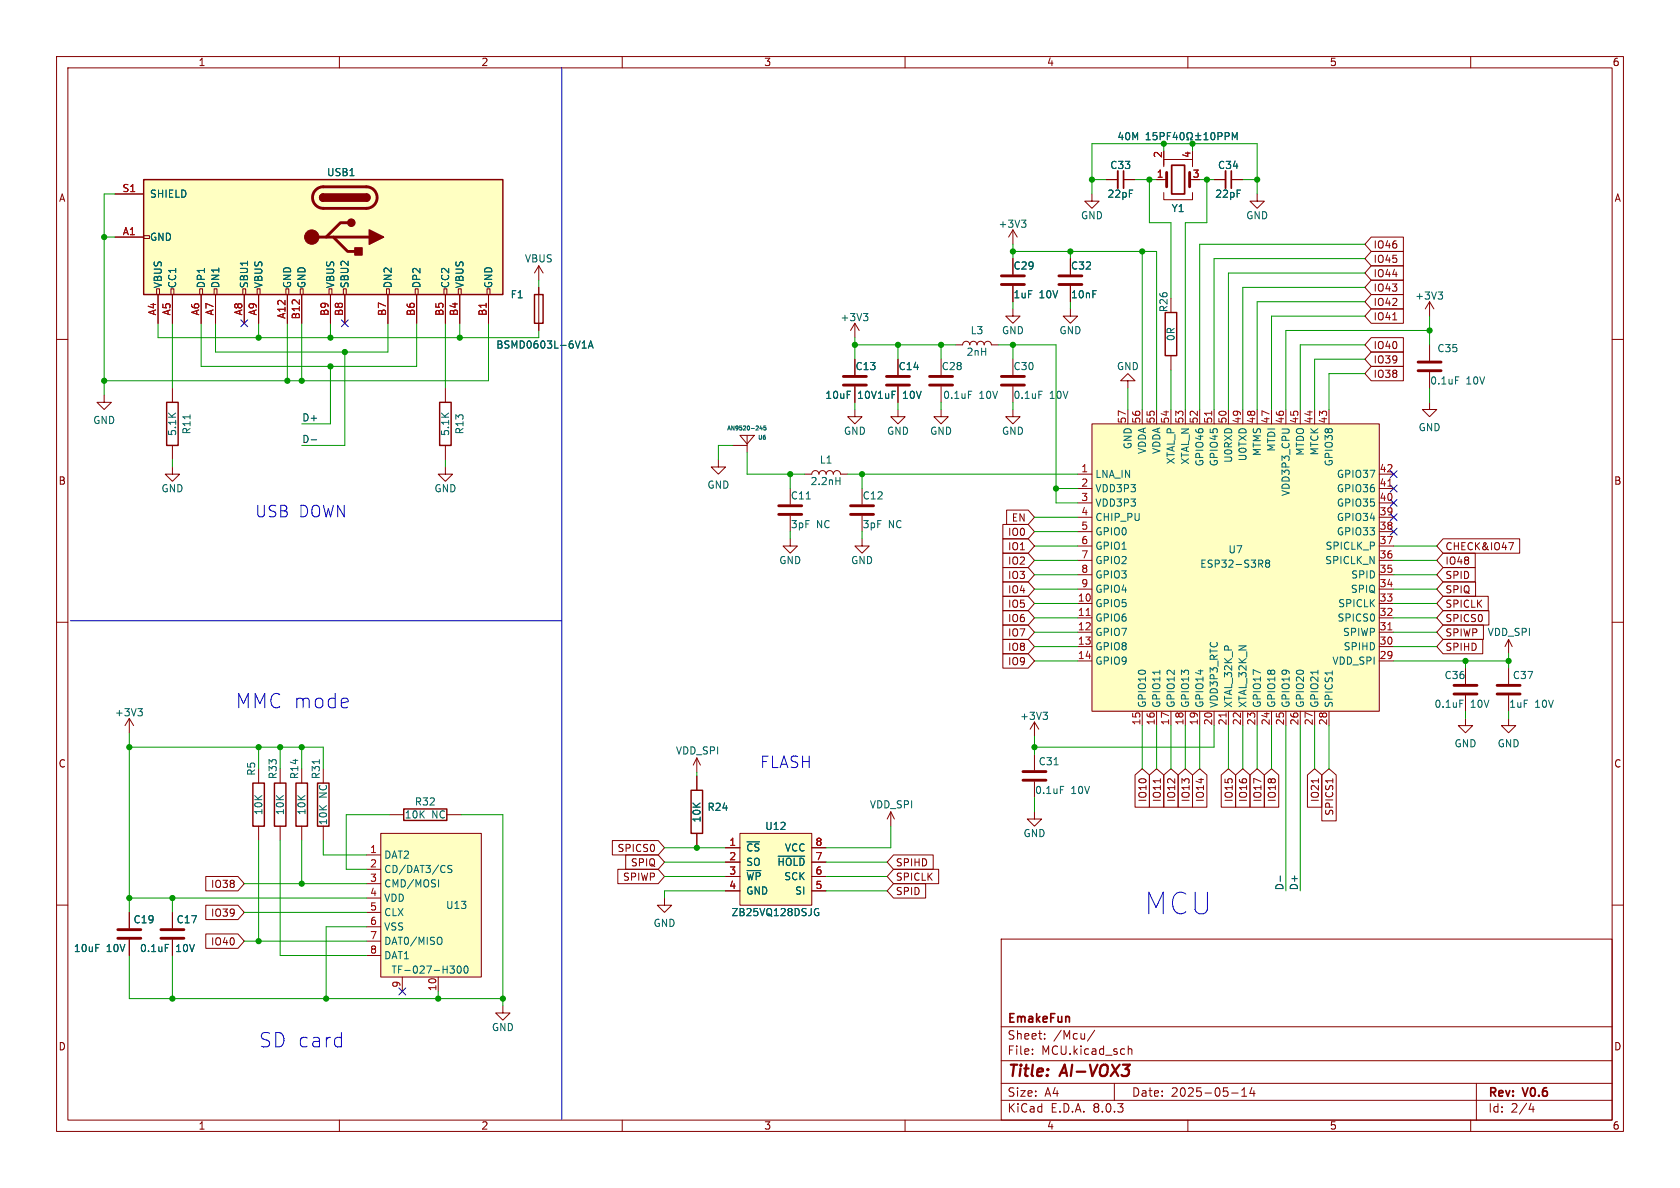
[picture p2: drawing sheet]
<svg xmlns="http://www.w3.org/2000/svg" width="297mm" height="210mm" viewBox="0 0 297 210" stroke-linecap="round" stroke-linejoin="round" font-family="sans-serif">
<g fill="none" stroke="#840000" stroke-width=".18">
<path d="M10 10h277v190h-277zM12 12h273v186h-273zM60 10v2M110 10v2M160 10v2M210 10v2M260 10v2M222.2 34.3v1.3h1.3l-1.3 1.2-1.2-1.2h1.2M10 60h2M95.2 50.8v7.6M285 60h2M129.5 78.7h2.6"/>
<path d="M130.8 77h2.5l-1.2 1.5zM132.1 77v3M142.2 83.8h1.3a.64 .64 0 0 1 .6-.6 .64 .64 0 0 1 .7 .6 .64 .64 0 0 1 .6-.6 .64 .64 0 0 1 .6 .6 .64 .64 0 0 1 .7-.6 .64 .64 0 0 1 .6 .6 .64 .64 0 0 1 .7-.6 .64 .64 0 0 1 .6 .6h1.3M10 110h2M285 110h2M45.7 135.9v2.5M182.9 127.6l-.8 1.3M182.9 127.6v2.6M182.9 127.6l.7 1.3M266.7 127v1.3h1.3l-1.3 1.2-1.3-1.2h1.3M10 160h2M45.7 146.1v2.5"/>
<path d="M117.5 158.8v1.2h1.2l-1.2 1.3-1.3-1.3h1.3M157.5 143.5v2.6M157.5 143.5l-.7 1.3M157.5 143.5l.6 1.3M285 160h2M88.9 177.8v1.3h1.3l-1.3 1.2-1.3-1.2h1.3M177 166h108v32h-108zM60 198v2M110 198v2M160 198v2M177 194.5h108M177 191.5h108"/>
<path d="M177 187.5h108M177 181.5h108M182.5 186.3v.1M182.5 185.5v.1M184.7 183.6v.1M184.7 182.8v.1M193.5 182.1l-1.3 2M197 191.5v3M199.5 184.9v1.5M199.5 185.5l.2-.1 .3 .1 .1 .9M210 198v2M217.7 193.2h1.2"/>
<path d="M219.5 193.8h.9M219.5 192.7l.5-.4v1.5M221.3 192.2l-.3 1.1h.9M221.7 192.8v1M260 198v2M261 191.5v6.5M270.7 195l-.4 1.1h.9M271 195.6v1"/>
</g>
<path d="M94.5 52.1h1.5v5.1h-1.5zM44.7 138.4h2v7.7h-2z" fill="none" stroke="#840000" stroke-width=".25"/>
<g fill="none" stroke="#006464" stroke-width=".18">
<path d="M102.9 61.5h.7M103.2 60.5l.1-.2v1.2M104 61.5l.4-1.2 .5 1.2M104.1 61.2h.6M134.5 75.3l-.2 .5h.5M134.7 75.5v.5M135.4 75.6h.1M135.4 75.3h-.3l-.1 .3h.4M135.4 75.6v.4l-.4-.1M147.8 85h.7M148.5 84.4v1.3M184.4 125.9h.8l-.4 .5"/>
<path d="M184.9 126.4l.3 .2v.3l-.3 .3"/>
</g>
<path d="M130.8 147.3h12.7v12.7h-12.7z" fill="#ffffc2"/>
<g fill="none" stroke="#840000" stroke-width=".18">
<path d="M195.6 31.8h2M198.6 31.8h2.1M151.1 63.5v2.8M151.1 68.3v2.8M252.7 71.1v1.3h1.3l-1.3 1.3-1.2-1.3h1.2M139.7 95.3v1.2h1.3l-1.3 1.3-1.3-1.3h1.3M139.7 86.4v2.8M139.7 91.2v2.8M152.4 95.3v1.2h1.3l-1.3 1.3-1.3-1.3h1.3M259.1 118.1v2.8M259.1 127v1.3h1.2l-1.2 1.2-1.3-1.2h1.3M259.1 122.9v2.8"/>
<path d="M128.3 149.9h2.5M128.3 152.4h2.5M128.3 154.9h2.5M128.3 157.5h2.5M130.8 147.3h12.7v12.7h-12.7zM143.5 149.9h2.5M143.5 152.4h2.5M143.5 154.9h2.5M143.5 157.5h2.5"/>
</g>
<path d="M142.5 88.2h.8M258.1 123.8h.6M137.6 151.4h4.7M144.5 161.3h.2v.5l-.3 .1-.3-.2M144.7 160.7l-.3-.1-.3 .2" fill="none" stroke="#006464" stroke-width=".18"/>
<path d="M197.6 30.2v3.1" fill="none" stroke="#840000" stroke-width=".33"/>
<path d="M198.6 30.2v3.1" fill="none" stroke="#840000" stroke-width=".3"/>
<path d="M149.1 68.1h4.1M149.1 66.5h4.1M137.7 90.9h4M137.7 89.4h4M257 122.7h4.1M257 121.2h4.1" fill="none" stroke="#840000" stroke-width=".51"/>
<path d="M193 74.9h50.8v50.8h-50.8z" fill="#ffffc2"/>
<g fill="none" stroke="#840000" stroke-width=".18">
<path d="M204.5 31.8h1.7M205.7 29.5v-1.3h5.1v1.3M205.7 34v1.3h5.1v-1.3M205.7 27.9v1.3M210.8 27.9v1.3M193 74.9h50.8v50.8h-50.8zM199.4 72.4v2.5M201.9 72.4v2.5M204.5 72.4v2.5M207 72.4v2.5M209.5 72.4v2.5M212.1 72.4v2.5"/>
<path d="M214.6 72.4v2.5M217.2 72.4v2.5M219.7 72.4v2.5M222.2 72.4v2.5M224.8 72.4v2.5M227.3 72.4v2.5M229.9 72.4v2.5M232.4 72.4v2.5M234.9 72.4v2.5M190.5 83.8h2.5M190.5 86.4h2.5M190.5 88.9h2.5"/>
<path d="M190.5 99.1h2.5M190.5 96.5h2.5M190.5 94h2.5M190.5 91.4h2.5M243.8 83.8h2.6M243.8 86.4h2.6M243.8 88.9h2.6M243.8 99.1h2.6M243.8 96.5h2.6M243.8 94h2.6M243.8 91.4h2.6M190.5 106.7h2.5"/>
<path d="M190.5 109.2h2.5M190.5 111.8h2.5M190.5 114.3h2.5M190.5 116.8h2.5M190.5 104.1h2.5M190.5 101.6h2.5M243.8 106.7h2.6M243.8 109.2h2.6M243.8 111.8h2.6M243.8 114.3h2.6M243.8 116.8h2.6M243.8 104.1h2.6"/>
<path d="M243.8 101.6h2.6M123.2 134v2.5M123.2 137.2v2.5M123.2 134l-.6 1.3M123.2 134l.6 1.3M201.9 125.7v2.6M204.5 125.7v2.6M207 125.7v2.6M209.5 125.7v2.6M212.1 125.7v2.6M214.6 125.7v2.6M217.2 125.7v2.6"/>
<path d="M219.7 125.7v2.6M222.2 125.7v2.6M224.8 125.7v2.6M227.3 125.7v2.6M229.9 125.7v2.6M232.4 125.7v2.6M234.9 125.7v2.6M123.2 147.3v2.6"/>
</g>
<path d="M214.2 72.7v.7M245.4 85.9h.7M192 108.8h.7M245.4 111.3h.7M216.8 126v.8" fill="none" stroke="#a90000" stroke-width=".18"/>
<g fill="none" stroke="#006464" stroke-width=".18">
<path d="M202.6 24.7h.8M202.6 23.8l.4-.4v1.3M204.5 23.4h-.6l-.1 .6 .2-.1 .4 .1 .2 .2-.1 .4-.2 .1-.5-.1M205.1 24.1l.6-.1 .1-.1v-.3l-.7-.2v1.3M206.4 24h.4M207 23.4h-.6v1.3M207.7 23.4l-.3 .9h.8M208 23.9v.8M208.7 23.6l.2-.2a.68 .68 0 0 1 .5 .7 .68 .68 0 0 1-.5 .6l-.2-.1-.1-.4zM209.8 24.7h.3v-.2a.54 .54 0 0 1-.2-.8 .54 .54 0 0 1 .7-.2 .58 .58 0 0 1-.1 1v.2h.3M211.3 24.7h1M211.3 24h1"/>
<path d="M211.8 23.5v1M212.8 24.7h.8M212.8 23.8l.4-.4v1.3M214.2 23.6l.2-.2a.68 .68 0 0 1 .4 .7 .68 .68 0 0 1-.4 .6l-.2-.1-.1-.4zM215.3 24.1l.6-.1 .2-.1-.1-.3-.7-.2v1.3M216.6 24.1l.6-.1 .1-.1v-.3l-.7-.2v1.3M217.9 24.7v-1.3l.4 .9 .4-.9v1.3M222.8 99.7l.4 .6M223.1 99.1l.1 .1-.1 .4M224 99.5l-.3-.2 .3-.3h.2l.3 .2-.3 .3M224 99.5l-.3 .3 .1 .4 .2 .1 .3-.1 .2-.2v-.2l-.3-.3M224 99.5h.2"/>
<path d="M205 118.5v.7M233 118.5v.7M235.5 118.6v.7"/>
</g>
<path d="M122.2 139.7h2v7.6h-2z" fill="none" stroke="#840000" stroke-width=".25"/>
<path d="M207.1 29.2h2.3v5.1h-2.3z" fill="none" stroke="#840000" stroke-width=".3"/>
<path d="M206.2 30.5v2.5M210.3 30.5v2.5" fill="none" stroke="#840000" stroke-width=".51"/>
<path d="M25.4 31.8h63.5v20.3h-63.5z" fill="#ffffc2"/>
<g fill="none" stroke="#840000" stroke-width=".18">
<path d="M20.3 34.3h5.1M214.6 31.8h2.1M217.7 31.8h2M20.3 41.9h5.1M25.4 41.7h1v.5h-1zM27.7 51.1h.5v1h-.5zM27.9 52.1v5.1M30.2 51.1h.5v1h-.5zM30.5 52.1v5.1M35.3 51.1h.5v1h-.5zM35.6 52.1v5.1M37.8 51.1h.6v1h-.6z"/>
<path d="M38.1 52.1v5.1M42.9 51.1h.5v1h-.5zM43.2 52.1v5.1M45.5 51.1h.5v1h-.5zM45.7 52.1v5.1M50.5 51.1h.6v1h-.6zM50.8 52.1v5.1M53.1 51.1h.5v1h-.5zM53.3 52.1v5.1M58.2 51.1h.5v1h-.5zM58.4 52.1v5.1M60.7 51.1h.5v1h-.5z"/>
<path d="M61 52.1v5.1M68.3 51.1h.5v1h-.5zM68.6 52.1v5.1M73.4 51.1h.5v1h-.5zM73.7 52.1v5.1M78.5 51.1h.5v1h-.5zM78.7 52.1v5.1M81 51.1h.5v1h-.5zM81.3 52.1v5.1M86.1 51.1h.5v1h-.5zM86.4 52.1v5.1M179.1 40.6l-.8 1.3"/>
<path d="M179.1 40.6v2.6M179.1 40.6l.7 1.3M207 62.9v2.5M266.7 113v2.6M266.7 118.1v2.8M266.7 113l-.6 1.3M266.7 113l.6 1.3M266.7 122.9v2.8"/>
</g>
<path d="M25.4 31.8h63.5v20.3h-63.5zM57.1 34.3a.64 .64 0 0 0-.6 .6 .64 .64 0 0 0 .6 .7M64.8 34.3a.63 .63 0 0 1 .6 .6 .63 .63 0 0 1-.6 .7M206 55.2h2v7.7h-2z" fill="none" stroke="#840000" stroke-width=".25"/>
<path d="M55.8 33.6l.5-.4 .7-.2h7.8a1.91 1.91 0 0 1 1.9 1.9 1.91 1.91 0 0 1-1.9 1.9h-7.7a1.91 1.91 0 0 1-1.7-1.1 1.91 1.91 0 0 1 .4-2.1zM61.5 39.4h-1.3l-2.5 2.5M55.1 41.9h10.2M58.9 41.9l2.6 2.6h1.2M264.7 122.7h4M264.7 121.2h4" fill="none" stroke="#840000" stroke-width=".51"/>
<g fill="#840000" stroke="#840000" stroke-width=".25">
<path d="M56.7 34.5l.4-.2v1.3a.64 .64 0 0 1-.5-.4 .64 .64 0 0 1 .1-.7z"/>
<path d="M57.1 34.3h7.7v1.3h-7.7z"/>
<path d="M64.8 34.3a.63 .63 0 0 1 .6 .6 .63 .63 0 0 1-.6 .7z"/>
<path d="M65.3 40.6l2.5 1.3-2.5 1.3z"/>
<path d="M62.7 43.8h1.3v1.3h-1.3z"/>
<circle cx="62.1" cy="39.4" r=".63"/>
</g>
<circle cx="55.1" cy="41.9" r="1.27" fill="#840000" stroke="#840000" stroke-width=".18"/>
<path d="M180.6 38.9h.8l-.5 .5M181.1 39.4l.3 .2v.3l-.3 .3" fill="none" stroke="#006464" stroke-width=".18"/>
<path d="M216.7 30.2v3.1" fill="none" stroke="#840000" stroke-width=".33"/>
<path d="M217.7 30.2v3.1" fill="none" stroke="#840000" stroke-width=".3"/>
<path d="M67.3 147.3h17.8v25.4h-17.8z" fill="#ffffc2"/>
<g fill="none" stroke="#840000" stroke-width=".18">
<path d="M20.3 34.3h5.1M193 34.3v1.3h1.3l-1.3 1.2-1.2-1.2h1.2M195.6 31.8h2M198.6 31.8h2.1M204.5 31.8h1.2M214.6 31.8h2.1M217.7 31.8h2M20.3 41.9h5.1M27.9 52.1v5.1M30.5 52.1v5.1M35.6 52.1v5.1M38.1 52.1v5.1"/>
<path d="M43.2 52.1v5.1M45.7 52.1v5.1M50.8 52.1v5.1M53.3 52.1v5.1M58.4 52.1v5.1M61 52.1v5.1M68.6 52.1v5.1M73.7 52.1v5.1M78.7 52.1v5.1M81.3 52.1v5.1M86.4 52.1v5.1M95.2 47l-.7 1.3"/>
<path d="M95.2 47v2.5M95.2 50.8v1.3M95.2 57.2v1.2M95.2 47l.8 1.3M151.1 57.2l-.7 1.2M151.1 57.2v2.5M151.1 57.2l.8 1.2M179.1 54.6v1.3h1.2l-1.2 1.3-1.3-1.3h1.3M179.1 45.7v2.8M179.1 50.5v2.8M189.2 54.6v1.3h1.3l-1.3 1.3-1.2-1.3h1.2M189.2 45.7v2.8"/>
<path d="M189.2 50.5v2.8M242.4 49.5h5.7v2.6h-5.7l-1.1-1.3zM242.4 54.6h5.7v2.6h-5.7l-1.1-1.3zM242.4 41.9h5.7v2.6h-5.7l-1.1-1.3zM242.4 47h5.7v2.5h-5.7l-1.1-1.2zM242.4 44.4h5.7v2.6h-5.7l-1.1-1.3zM242.4 52.1h5.7v2.5h-5.7l-1.1-1.3zM242.4 59.7h5.7v2.5h-5.7l-1.1-1.2zM246.2 56.6h.7M252.7 53.3v2.6M252.7 53.3l-.7 1.3M252.7 53.3l.8 1.3"/>
<path d="M18.4 69.9v1.2h1.3l-1.3 1.3-1.3-1.3h1.3M30.5 68.6v2.5M30.5 78.7v2.6M78.7 68.6v2.5M78.7 78.7v2.6M151.1 72.4v1.3h1.3l-1.3 1.2-1.2-1.2h1.2M151.1 63.5v2.8M151.1 68.3v2.8M158.7 72.4v1.3h1.3l-1.3 1.2-1.2-1.2h1.2M158.7 63.5v2.8M158.7 68.3v2.8M166.4 72.4v1.3h1.2l-1.2 1.2-1.3-1.2h1.3"/>
<path d="M166.4 63.5v2.8M166.4 68.3v2.8M168.9 61h1.3a.64 .64 0 0 1 .6-.7 .64 .64 0 0 1 .6 .7 .64 .64 0 0 1 .7-.7 .64 .64 0 0 1 .6 .7 .64 .64 0 0 1 .7-.7 .64 .64 0 0 1 .6 .7 .64 .64 0 0 1 .6-.7 .64 .64 0 0 1 .7 .7h1.2M179.1 72.4v1.3h1.2l-1.2 1.2-1.3-1.2h1.3M179.1 63.5v2.8M179.1 68.3v2.8M199.4 67.3h1.3l-1.3-1.3-1.3 1.3h1.3v1.3M242.4 64.8h5.7v2.5h-5.7l-1.1-1.3zM242.4 62.2h5.7v2.6h-5.7l-1.1-1.3zM252.7 61v2.8M252.7 65.8v2.8M30.5 82.6v1.2h1.2l-1.2 1.3-1.3-1.3h1.3"/>
<path d="M78.7 82.6v1.2h1.3l-1.3 1.3-1.2-1.3h1.2M127 81.3v1.3h1.3l-1.3 1.2-1.3-1.2h1.3M152.4 86.4v2.8M152.4 91.2v2.8M177.3 97.8h4.5l1.1 1.3-1.1 1.2h-4.5zM177.3 95.2h4.5l1.1 1.3-1.1 1.3h-4.5zM177.3 92.7h4.5l1.1 1.3-1.1 1.3h-4.5zM178 90.2h3.8l1.1 1.2-1.1 1.3h-3.8zM255.1 95.2h13.6v2.6h-13.6l-1.1-1.3zM255.1 97.8h5.7v2.5h-5.7l-1.1-1.2zM266.7 95.9h.9l-.6 1.3M177.3 115.6h4.5l1.1 1.2-1.1 1.3h-4.5z"/>
<path d="M177.3 100.3h4.5l1.1 1.3-1.1 1.3h-4.5zM177.3 102.9h4.5l1.1 1.2-1.1 1.3h-4.5zM177.3 113h4.5l1.1 1.3-1.1 1.3h-4.5zM177.3 110.5h4.5l1.1 1.3-1.1 1.2h-4.5zM177.3 105.4h4.5l1.1 1.3-1.1 1.3h-4.5zM177.3 107.9h4.5l1.1 1.3-1.1 1.3h-4.5zM255.1 105.4h8v2.6h-8l-1.1-1.3zM255.1 100.3h5.7v2.6h-5.7l-1.1-1.3zM255.1 113h7v2.6h-7l-1.1-1.3zM255.1 110.5h7.1v2.5h-7.1l-1.1-1.2zM255.1 107.9h8.1v2.6h-8.1l-1.1-1.3zM255.1 102.9h5.8v2.5h-5.8l-1.1-1.3z"/>
<path d="M22.9 127v2.5M22.9 127l-.8 1.3M22.9 127l.7 1.3M49.5 135.9v2.5M53.3 135.9v2.5M57.1 135.9v2.5M123.2 137.2v2.5M182.9 133.4v2.7M182.9 138.2v2.8M200.7 137l1.2-1.1 1.3 1.1v5.7h-2.5zM203.2 137l1.3-1.1 1.2 1.1v5.7h-2.5zM205.1 137.7v.7"/>
<path d="M205.7 137l1.3-1.1 1.3 1.1v5.7h-2.6zM208.3 137l1.2-1.1 1.3 1.1v5.7h-2.5zM210.8 137l1.3-1.1 1.3 1.1v5.7h-2.6zM215.9 137l1.3-1.1 1.2 1.1v5.7h-2.5zM218.4 137l1.3-1.1 1.3 1.1v5.7h-2.6zM221 137l1.2-1.1 1.3 1.1v5.7h-2.5zM223.5 137l1.3-1.1 1.3 1.1v5.7h-2.6zM231.1 137l1.3-1.1 1.3 1.1v5.7h-2.6zM233.1 137.7v.7M233.7 137l1.2-1.1 1.3 1.1v8.1h-2.5zM235.6 137.7v.7M36.4 154.9h5.7l1.1 1.3-1.1 1.3h-5.7z"/>
<path d="M49.5 146.1v2.5M53.3 146.1v2.5M57.1 146.1v2.5M64.8 151.1h2.5M64.8 153.7h2.5M64.8 156.2h2.5M64.8 158.8h2.5M67.3 147.3h17.8v25.4h-17.8zM68.8 144h2.6M79 144h2.5M108.3 148.6h8.1l1.1 1.3-1.1 1.2h-8.1zM109.2 153.7h7.2l1.1 1.2-1.1 1.3h-7.2z"/>
<path d="M110.6 151.1h5.8l1.1 1.3-1.1 1.3h-5.8zM123.2 147.3v2.6M128.3 149.9h2.5M128.3 152.4h2.5M128.3 154.9h2.5M128.3 157.5h2.5M143.5 149.9h2.5M143.5 152.4h2.5M143.5 154.9h2.5M143.5 157.5h2.5M158 151.1h7v2.6h-7l-1.2-1.3zM158 153.7h7.9v2.5h-7.9l-1.2-1.3z"/>
<path d="M158 156.2h5.6v2.6h-5.6l-1.2-1.3zM182.9 143.5v1.3h1.2l-1.2 1.3-1.3-1.3h1.3M22.9 161.3v2.8M22.9 166.1v2.8M30.5 161.3v2.8M30.5 166.1v2.8M36.4 160h5.7l1.1 1.3-1.1 1.3h-5.7zM36.4 165.1h5.7l1.1 1.3-1.1 1.2h-5.7zM64.8 161.3h2.5M64.8 163.8h2.5M64.8 166.4h2.5M64.8 168.9h2.5"/>
<path d="M71.1 172.7v2.6M77.5 172.7v2.6"/>
</g>
<g fill="none" stroke="#006464" stroke-width=".18">
<path d="M202.6 24.7h.8M202.6 23.8l.4-.4v1.3M204.5 23.4h-.6l-.1 .6 .2-.1 .4 .1 .2 .2-.1 .4-.2 .1-.5-.1M205.1 24.1l.6-.1 .1-.1v-.3l-.7-.2v1.3M206.4 24h.4M207 23.4h-.6v1.3M207.7 23.4l-.3 .9h.8M208 23.9v.8M208.7 23.6l.2-.2a.68 .68 0 0 1 .5 .7 .68 .68 0 0 1-.5 .6l-.2-.1-.1-.4zM209.8 24.7h.3v-.2a.54 .54 0 0 1-.2-.8 .54 .54 0 0 1 .7-.2 .58 .58 0 0 1-.1 1v.2h.3M211.3 24.7h1M211.3 24h1"/>
<path d="M211.8 23.5v1M212.8 24.7h.8M212.8 23.8l.4-.4v1.3M214.2 23.6l.2-.2a.68 .68 0 0 1 .4 .7 .68 .68 0 0 1-.4 .6l-.2-.1-.1-.4zM215.3 24.1l.6-.1 .2-.1-.1-.3-.7-.2v1.3M216.6 24.1l.6-.1 .1-.1v-.3l-.7-.2v1.3M217.9 24.7v-1.3l.4 .9 .4-.9v1.3M152.6 55.4h.8l-.4 .5M153.2 55.9l.2 .2v.4l-.2 .2M254.2 51.6h.8l-.4 .5M254.8 52.1l.2 .2v.3l-.2 .3M33.6 73.3v.8"/>
<path d="M102.9 61.5h.7M103.2 60.5l.1-.2v1.2M104 61.5l.4-1.2 .5 1.2M104.1 61.2h.6M171.2 69.2h.6M183.7 69.2h.6M257.3 66.6h.6M24.4 125.3h.8l-.5 .5M24.9 125.8l.3 .2v.3l-.3 .2M56.5 134.3v.7M186.3 135.2h.8M187.5 139h.6"/>
<path d="M77.5 155.5v1.3M79.9 153h-.5l-.2 .2 .1 .3 .5 .3v.3l-.1 .1h-.5M137.6 151.4h4.7M29.2 166.9h.6M77.8 165.7h.2a.81 .81 0 0 1-.2 1.2M79.5 170.8h.8l-.4 .4M80.1 171.2l.2 .3v.3l-.2 .2M81 170.8h.1a.68 .68 0 0 1 .5 .6 .68 .68 0 0 1-.5 .6 .84 .84 0 0 1-.1-1.2zM82.1 170.9l.2-.1a.68 .68 0 0 1 .5 .6 .68 .68 0 0 1-.5 .6l-.2-.1-.1-.4zM144.5 161.3h.2v.5l-.3 .1-.3-.2M144.7 160.7l-.3-.1-.3 .2"/>
</g>
<path d="M29.5 71.1h2v7.6h-2zM77.7 71.1h2.1v7.6h-2.1zM48.5 138.4h2v7.7h-2zM52.3 138.4h2.1v7.7h-2.1zM56.1 138.4h2.1v7.7h-2.1zM71.4 143h7.6v2h-7.6z" fill="none" stroke="#840000" stroke-width=".25"/>
<g fill="none" stroke="#840000" stroke-width=".51">
<path d="M177 50.3h4.1M177 48.8h4.1M187.2 50.3h4.1M187.2 48.8h4.1M156.7 68.1h4.1M156.7 66.5h4.1M164.3 68.1h4.1M164.3 66.5h4.1M177 68.1h4.1M177 66.5h4.1M250.7 65.5h4.1M250.7 64h4.1"/>
<path d="M150.4 90.9h4M150.4 89.4h4M180.8 137.9h4.1M180.8 136.4h4.1M20.8 165.9h4.1M20.8 164.3h4.1M28.4 165.9h4.1M28.4 164.3h4.1"/>
</g>
<path d="M55 77.7h1M226.3 154.8v1" fill="none" stroke="#0f0f0f" stroke-width=".18"/>
<path d="M99.3 11.9v186M12.4 109.7h86.9" fill="none" stroke="#0000c2" stroke-width=".18"/>
<g fill="none" stroke="#009600" stroke-width=".18">
<path d="M20.3 34.3h-1.9v35.6M193 34.3v-8.9h29.2v8.9M193 31.8h2.6M200.7 31.8h3.8M203.2 31.8v7.6h3.8v13.3M205.7 25.4v1.3M210.8 25.4v1.3M212.1 31.8h2.5M213.4 31.8v7.6h-3.9v33M219.7 31.8h2.5M18.4 41.9h1.9M27.9 57.2v2.5h67.3v-1.3"/>
<path d="M30.5 57.2v11.4M35.6 57.2v7.6h38.1v-7.6M38.1 57.2v5h30.5v-5M45.7 57.2v2.5M50.8 57.2v10.1M53.3 57.2v10.1M58.4 57.2v2.5M78.7 57.2v11.4M81.3 57.2v2.5M86.4 57.2v10.1h-68M95.2 49.5v1.3M151.1 59.7v3.8"/>
<path d="M179.1 44.5h25.4v27.9M179.1 43.2v2.5M179.1 53.3v1.3M189.2 44.5v1.2M189.2 53.3v1.3M201.9 44.5v27.9M241.3 43.2h-29.2v29.2M241.3 45.7h-26.7v26.7M241.3 48.3h-24.1v24.1M241.3 50.8h-21.6v21.6M241.3 55.9h-16.5v16.5M241.3 53.3h-19.1v19.1"/>
<path d="M252.7 58.4h-25.4v14M252.7 55.9v5.1M58.4 64.8v10.1h-5.1M61 62.2v16.5h-7.7M129.5 78.7h-2.5v2.6M151.1 61h17.8M151.1 71.1v1.3M158.7 61v2.5M158.7 71.1v1.3M166.4 61v2.5M166.4 71.1v1.3M176.5 61h10.2v27.9h3.8"/>
<path d="M179.1 61v2.5M179.1 71.1v1.3M199.4 68.6v3.8M207 65.4v7M241.3 63.5h-8.9v8.9M241.3 66h-6.4v6.4M241.3 61h-11.4v11.4M252.7 68.6v2.5M30.5 81.3v1.3M78.7 81.3v1.3M132.1 80v3.8h10.1M139.7 83.8v2.6"/>
<path d="M139.7 94v1.3M149.9 83.8h40.6M152.4 83.8v2.6M152.4 94v1.3M182.9 91.4h7.6M182.9 94h7.6M182.9 96.5h7.6M182.9 99.1h7.6M186.7 86.4h3.8M246.4 96.5h7.6M246.4 99.1h7.6M182.9 116.8h7.6"/>
<path d="M182.9 109.2h7.6M182.9 114.3h7.6M182.9 106.7h7.6M182.9 101.6h7.6M182.9 104.1h7.6M182.9 111.8h7.6M246.4 116.8h20.3M246.4 109.2h7.6M246.4 114.3h7.6M246.4 106.7h7.6M246.4 101.6h7.6M246.4 104.1h7.6"/>
<path d="M246.4 111.8h7.6M259.1 116.8v1.3M266.7 115.6v2.5M22.9 132.1h34.2v3.8M22.9 129.5v31.8M45.7 132.1v3.8M49.5 132.1v3.8M53.3 132.1v3.8M123.2 136.5v.7M182.9 130.2v3.2M201.9 128.3v7.6M204.5 128.3v7.6"/>
<path d="M207 128.3v7.6M209.5 128.3v7.6M212.1 128.3v7.6M214.6 128.3v3.8h-31.7M217.2 128.3v7.6M219.7 128.3v7.6M222.2 128.3v7.6M224.8 128.3v7.6M227.3 128.3v29.2M229.9 128.3v29.2M232.4 128.3v7.6M234.9 128.3v7.6"/>
<path d="M259.1 125.7v1.3M266.7 125.7v1.3M22.9 158.8h41.9M30.5 158.8v2.5M43.2 156.2h21.6M45.7 148.6v17.8M49.5 148.6v20.3h15.3M53.3 148.6v7.6M57.1 148.6v2.5h7.7M68.8 144h-7.6v9.7h3.6M81.5 144h7.4v33.8M117.5 154.9h10.8"/>
<path d="M117.5 152.4h10.8M117.5 149.9h10.8M128.3 157.5h-10.8v1.3M146 154.9h10.8M146 152.4h10.8M146 157.5h10.8M157.5 146.1v3.8h-11.5M182.9 141v2.5M22.9 168.9v7.6h66M30.5 168.9v7.6M43.2 166.4h21.6M43.2 161.3h21.6"/>
<path d="M64.8 163.8h-7.1v12.7M77.5 175.3v1.2"/>
</g>
<g fill="none" stroke="#000084" stroke-width=".18">
<path d="M42.6 56.5l1.2 1.3M43.8 56.5l-1.2 1.3M60.4 56.5l1.2 1.3M61.6 56.5l-1.2 1.3M245.8 83.2l1.2 1.2M245.8 85.8l1.2 1.2M245.8 88.3l1.2 1.2M245.8 93.4l1.2 1.2M245.8 90.8l1.2 1.2M247 83.2l-1.2 1.2M247 85.8l-1.2 1.2M247 88.3l-1.2 1.2"/>
<path d="M247 93.4l-1.2 1.2M247 90.8l-1.2 1.2M70.5 174.7l1.2 1.2M71.7 174.7l-1.2 1.2"/>
</g>
<g fill="#009600" stroke="#009600" stroke-width=".18">
<circle cx="259.1" cy="116.8" r=".46"/>
<circle cx="266.7" cy="116.8" r=".46"/>
<circle cx="179.1" cy="44.5" r=".46"/>
<circle cx="189.2" cy="44.5" r=".46"/>
<circle cx="186.7" cy="86.4" r=".46"/>
<circle cx="179.1" cy="61" r=".46"/>
<circle cx="151.1" cy="61" r=".46"/>
<circle cx="193" cy="31.8" r=".46"/>
<circle cx="205.7" cy="25.4" r=".46"/>
<circle cx="213.4" cy="31.8" r=".46"/>
<circle cx="222.2" cy="31.8" r=".46"/>
<circle cx="201.9" cy="44.5" r=".46"/>
<circle cx="203.2" cy="31.8" r=".46"/>
<circle cx="210.8" cy="25.4" r=".46"/>
<circle cx="252.7" cy="58.4" r=".46"/>
<circle cx="182.9" cy="132.1" r=".46"/>
<circle cx="18.4" cy="41.9" r=".46"/>
<circle cx="18.4" cy="67.3" r=".46"/>
<circle cx="45.7" cy="59.7" r=".46"/>
<circle cx="81.3" cy="59.7" r=".46"/>
<circle cx="166.4" cy="61" r=".46"/>
<circle cx="158.7" cy="61" r=".46"/>
<circle cx="152.4" cy="83.8" r=".46"/>
<circle cx="139.7" cy="83.8" r=".46"/>
<circle cx="123.2" cy="149.9" r=".46"/>
<circle cx="53.3" cy="156.2" r=".46"/>
<circle cx="88.9" cy="176.5" r=".46"/>
<circle cx="77.5" cy="176.5" r=".46"/>
<circle cx="58.4" cy="59.7" r=".46"/>
<circle cx="61" cy="62.2" r=".46"/>
<circle cx="50.8" cy="67.3" r=".46"/>
<circle cx="53.3" cy="67.3" r=".46"/>
<circle cx="58.4" cy="64.8" r=".46"/>
<circle cx="53.3" cy="132.1" r=".46"/>
<circle cx="57.7" cy="176.5" r=".46"/>
<circle cx="22.9" cy="132.1" r=".46"/>
<circle cx="45.7" cy="132.1" r=".46"/>
<circle cx="30.5" cy="158.8" r=".46"/>
<circle cx="22.9" cy="158.8" r=".46"/>
<circle cx="30.5" cy="176.5" r=".46"/>
<circle cx="45.7" cy="166.4" r=".46"/>
<circle cx="49.5" cy="132.1" r=".46"/>
</g>
<text font-size="5.3" fill="#00f" x="202.4" y="161.9">MCU</text>
<g font-size="3.5" fill="#00f">
<text x="41.6" y="125.5">MMC mode</text>
<text x="45.7" y="185.4">SD card</text>
</g>
<g font-size="2.8" fill="#0000c2">
<text x="45.1" y="91.7">USB DOWN</text>
<text x="134.3" y="136">FLASH</text>
</g>
<g font-size="2.8" fill="#840000">
<text x="178" y="190.9">Title:</text>
<text x="187.7" y="190.9">AI-VOX3</text>
</g>
<g font-size="2.1" fill="#840000">
<text x="178" y="184">Sheet:</text>
<text x="178" y="181.2">EmakeFun</text>
<text x="186.2" y="184">/Mcu/</text>
<text x="178" y="186.7">File:</text>
<text x="184.1" y="186.7">MCU.kicad_sch</text>
<text x="178" y="196.9">KiCad</text>
<text x="178" y="194.1">Size:</text>
<text x="184.7" y="194.1">A4</text>
<text x="185.7" y="196.9">E.D.A.</text>
<text x="193.3" y="196.9">8.0.3</text>
<text x="200" y="194.1">Date:</text>
<text x="207" y="194.1">2025-05-14</text>
<text x="263" y="194.3">Rev:</text>
<text x="263" y="196.9">Id:</text>
<text x="267.1" y="196.9">2/4</text>
<text x="269.4" y="194.3">V0.6</text>
</g>
<g font-size="1.8" fill="#840000">
<text x="35" y="11.9">1</text>
<text x="85" y="11.9">2</text>
<text x="135" y="11.9">3</text>
<text x="185" y="11.9">4</text>
<text x="235" y="11.9">5</text>
<text x="285" y="11.9">6</text>
<text x="10.3" y="35.9">A</text>
<text x="285.3" y="35.9">A</text>
<text x="242.7" y="44.1">IO46</text>
<text x="242.7" y="46.7">IO45</text>
<text x="242.7" y="51.8">IO43</text>
<text x="242.7" y="49.2">IO44</text>
<text x="242.7" y="56.8">IO41</text>
<text x="242.7" y="54.3">IO42</text>
<text x="242.7" y="61.9">IO40</text>
<text x="242.7" y="64.5">IO39</text>
<text x="242.7" y="67">IO38</text>
<text x="10.3" y="85.9">B</text>
<text x="285.3" y="85.9">B</text>
<text x="178.1" y="94.9">IO0</text>
<text x="178.8" y="92.4">EN</text>
<text x="178.1" y="100">IO2</text>
<text x="178.1" y="97.5">IO1</text>
<text x="255.4" y="97.5">CHECK&amp;IO47</text>
<text x="255.4" y="100">IO48</text>
<text x="178.1" y="102.6">IO3</text>
<text x="178.1" y="105.1">IO4</text>
<text x="178.1" y="107.6">IO5</text>
<text x="255.4" y="107.6">SPICLK</text>
<text x="255.4" y="102.6">SPID</text>
<text x="255.4" y="105.1">SPIQ</text>
<text x="178.1" y="112.7">IO7</text>
<text x="178.1" y="110.2">IO6</text>
<text x="255.4" y="112.7">SPIWP</text>
<text x="255.4" y="110.2">SPICS0</text>
<text x="178.1" y="117.8">IO9</text>
<text x="178.1" y="115.3">IO8</text>
<text x="255.4" y="115.3">SPIHD</text>
<text x="10.3" y="135.9">C</text>
<text x="285.3" y="135.9">C</text>
<text x="202.9" y="141.9" transform="rotate(-90 202.9 141.9)">IO10</text>
<text x="205.4" y="141.9" transform="rotate(-90 205.4 141.9)">IO11</text>
<text x="208" y="141.9" transform="rotate(-90 208 141.9)">IO12</text>
<text x="210.5" y="141.9" transform="rotate(-90 210.5 141.9)">IO13</text>
<text x="213" y="141.9" transform="rotate(-90 213 141.9)">IO14</text>
<text x="218.1" y="141.9" transform="rotate(-90 218.1 141.9)">IO15</text>
<text x="220.7" y="141.9" transform="rotate(-90 220.7 141.9)">IO16</text>
<text x="223.2" y="141.9" transform="rotate(-90 223.2 141.9)">IO17</text>
<text x="225.7" y="141.9" transform="rotate(-90 225.7 141.9)">IO18</text>
<text x="233.4" y="141.9" transform="rotate(-90 233.4 141.9)">IO21</text>
<text x="235.9" y="144.3" transform="rotate(-90 235.9 144.3)">SPICS1</text>
<text x="109.1" y="150.8">SPICS0</text>
<text x="110" y="155.9">SPIWP</text>
<text x="111.4" y="153.4">SPIQ</text>
<text x="158.3" y="153.4">SPIHD</text>
<text x="158.3" y="155.9">SPICLK</text>
<text x="37.2" y="157.2">IO38</text>
<text x="158.3" y="158.4">SPID</text>
<text x="37.2" y="162.2">IO39</text>
<text x="37.2" y="167.3">IO40</text>
<text x="10.3" y="185.9">D</text>
<text x="285.3" y="185.9">D</text>
<text x="35" y="199.9">1</text>
<text x="85" y="199.9">2</text>
<text x="135" y="199.9">3</text>
<text x="185" y="199.9">4</text>
<text x="235" y="199.9">5</text>
<text x="285" y="199.9">6</text>
</g>
<g font-size="1.8" fill="#006464">
<text x="197.4" y="25">40M</text>
<text x="26.4" y="35.2">SHIELD</text>
<text x="57.7" y="31.3">USB1</text>
<text x="195.7" y="35.2">22pF</text>
<text x="196.2" y="30.1">C33</text>
<text x="214.7" y="35.2">22pF</text>
<text x="215.2" y="30.1">C34</text>
<text x="176.4" y="40.5">+3V3</text>
<text x="191" y="39">GND</text>
<text x="207" y="37.7">Y1</text>
<text x="220.2" y="39">GND</text>
<text x="26.4" y="42.8">GND</text>
<text x="92.7" y="46.6">VBUS</text>
<text x="179.1" y="47.9">C29</text>
<text x="189.2" y="47.9">C32</text>
<text x="28.8" y="51.1" transform="rotate(-90 28.8 51.1)">VBUS</text>
<text x="31.3" y="51.1" transform="rotate(-90 31.3 51.1)">CC1</text>
<text x="36.4" y="51.1" transform="rotate(-90 36.4 51.1)">DP1</text>
<text x="39" y="51.1" transform="rotate(-90 39 51.1)">DN1</text>
<text x="44" y="51.1" transform="rotate(-90 44 51.1)">SBU1</text>
<text x="46.6" y="51.1" transform="rotate(-90 46.6 51.1)">VBUS</text>
<text x="51.7" y="51.1" transform="rotate(-90 51.7 51.1)">GND</text>
<text x="54.2" y="51.1" transform="rotate(-90 54.2 51.1)">GND</text>
<text x="59.3" y="51.1" transform="rotate(-90 59.3 51.1)">VBUS</text>
<text x="61.8" y="51.1" transform="rotate(-90 61.8 51.1)">SBU2</text>
<text x="69.4" y="51.1" transform="rotate(-90 69.4 51.1)">DN2</text>
<text x="74.5" y="51.1" transform="rotate(-90 74.5 51.1)">DP2</text>
<text x="79.6" y="51.1" transform="rotate(-90 79.6 51.1)">CC2</text>
<text x="82.1" y="51.1" transform="rotate(-90 82.1 51.1)">VBUS</text>
<text x="87.2" y="51.1" transform="rotate(-90 87.2 51.1)">GND</text>
<text x="90.2" y="52.9">F1</text>
<text x="179.1" y="52.9">1uF</text>
<text x="183.7" y="52.9">10V</text>
<text x="189.2" y="52.9">10nF</text>
<text x="250.1" y="53.2">+3V3</text>
<text x="148.5" y="57">+3V3</text>
<text x="171.5" y="59.3">L3</text>
<text x="177" y="59.3">GND</text>
<text x="187.2" y="59.3">GND</text>
<text x="206.6" y="55.3" transform="rotate(-90 206.6 55.3)">R26</text>
<text x="87.6" y="61.8">BSMD0603L-6V1A</text>
<text x="151.1" y="65.6">C13</text>
<text x="158.8" y="65.6">C14</text>
<text x="166.4" y="65.6">C28</text>
<text x="170.8" y="63.1">2nH</text>
<text x="179.1" y="65.6">C30</text>
<text x="197.4" y="65.6">GND</text>
<text x="207.9" y="60.4" transform="rotate(-90 207.9 60.4)">0R</text>
<text x="254" y="62.5">C35</text>
<text x="145.8" y="70.7">10uF</text>
<text x="151.6" y="70.7">10V1uF</text>
<text x="159.6" y="70.7">10V</text>
<text x="166.6" y="70.7">0.1uF</text>
<text x="173.1" y="70.7">10V</text>
<text x="179.1" y="70.7">0.1uF</text>
<text x="185.5" y="70.7">10V</text>
<text x="252.7" y="68.2">0.1uF</text>
<text x="259.2" y="68.2">10V</text>
<text x="16.4" y="75.2">GND</text>
<text x="31.3" y="77.2" transform="rotate(-90 31.3 77.2)">5.1K</text>
<text x="33.9" y="76.9" transform="rotate(-90 33.9 76.9)">R11</text>
<text x="79.6" y="77.2" transform="rotate(-90 79.6 77.2)">5.1K</text>
<text x="82.1" y="76.9" transform="rotate(-90 82.1 76.9)">R13</text>
<text x="149.1" y="77.1">GND</text>
<text x="156.7" y="77.1">GND</text>
<text x="164.3" y="77.1">GND</text>
<text x="177" y="77.1">GND</text>
<text x="250.7" y="76.4">GND</text>
<text x="144.8" y="82.1">L1</text>
<text x="200.3" y="79.5" transform="rotate(-90 200.3 79.5)">GND</text>
<text x="202.8" y="80.4" transform="rotate(-90 202.8 80.4)">VDDA</text>
<text x="205.3" y="80.4" transform="rotate(-90 205.3 80.4)">VDDA</text>
<text x="207.9" y="82.2" transform="rotate(-90 207.9 82.2)">XTAL_P</text>
<text x="210.4" y="82.2" transform="rotate(-90 210.4 82.2)">XTAL_N</text>
<text x="213" y="82.5" transform="rotate(-90 213 82.5)">GPIO46</text>
<text x="215.5" y="82.5" transform="rotate(-90 215.5 82.5)">GPIO45</text>
<text x="218" y="81.9" transform="rotate(-90 218 81.9)">U0RXD</text>
<text x="220.6" y="81.6" transform="rotate(-90 220.6 81.6)">U0TXD</text>
<text x="223.1" y="80.7" transform="rotate(-90 223.1 80.7)">MTMS</text>
<text x="225.7" y="79.9" transform="rotate(-90 225.7 79.9)">MTDI</text>
<text x="230.7" y="80.7" transform="rotate(-90 230.7 80.7)">MTDO</text>
<text x="233.3" y="80.6" transform="rotate(-90 233.3 80.6)">MTCK</text>
<text x="235.8" y="82.5" transform="rotate(-90 235.8 82.5)">GPIO38</text>
<text x="28.4" y="87.2">GND</text>
<text x="76.7" y="87.2">GND</text>
<text x="125" y="86.6">GND</text>
<text x="139.7" y="88.5">C11</text>
<text x="143.2" y="86">2.2nH</text>
<text x="152.4" y="88.5">C12</text>
<text x="193.5" y="84.7">LNA_IN</text>
<text x="193.5" y="87.2">VDD3P3</text>
<text x="193.5" y="89.8">VDD3P3</text>
<text x="228.2" y="87.8" transform="rotate(-90 228.2 87.8)">VDD3P3_CPU</text>
<text x="236.2" y="89.8">GPIO35</text>
<text x="236.2" y="87.2">GPIO36</text>
<text x="236.2" y="84.7">GPIO37</text>
<text x="139.7" y="93.6">3pF</text>
<text x="144.3" y="93.6">NC</text>
<text x="152.4" y="93.6">3pF</text>
<text x="157" y="93.6">NC</text>
<text x="193.5" y="92.3">CHIP_PU</text>
<text x="193.5" y="94.8">GPIO0</text>
<text x="236.2" y="94.8">GPIO33</text>
<text x="236.2" y="92.3">GPIO34</text>
<text x="137.7" y="99.9">GND</text>
<text x="150.4" y="99.9">GND</text>
<text x="193.5" y="97.4">GPIO1</text>
<text x="193.5" y="99.9">GPIO2</text>
<text x="212.1" y="100.6">ESP32-S3R8</text>
<text x="217.1" y="98">U7</text>
<text x="234.2" y="99.9">SPICLK_N</text>
<text x="234.2" y="97.4">SPICLK_P</text>
<text x="193.5" y="107.5">GPIO5</text>
<text x="193.5" y="102.5">GPIO3</text>
<text x="193.5" y="105">GPIO4</text>
<text x="236.5" y="107.5">SPICLK</text>
<text x="238.7" y="105">SPIQ</text>
<text x="238.8" y="102.5">SPID</text>
<text x="193.5" y="110.1">GPIO6</text>
<text x="193.5" y="112.6">GPIO7</text>
<text x="236.4" y="110.1">SPICS0</text>
<text x="237.3" y="112.6">SPIWP</text>
<text x="262.9" y="112.6">VDD_SPI</text>
<text x="193.5" y="115.2">GPIO8</text>
<text x="193.5" y="117.7">GPIO9</text>
<text x="235.4" y="117.7">VDD_SPI</text>
<text x="237.4" y="115.2">SPIHD</text>
<text x="202.8" y="125.2" transform="rotate(-90 202.8 125.2)">GPIO10</text>
<text x="205.3" y="125.2" transform="rotate(-90 205.3 125.2)">GPIO11</text>
<text x="207.9" y="125.2" transform="rotate(-90 207.9 125.2)">GPIO12</text>
<text x="210.4" y="125.2" transform="rotate(-90 210.4 125.2)">GPIO13</text>
<text x="213" y="125.2" transform="rotate(-90 213 125.2)">GPIO14</text>
<text x="215.5" y="125.2" transform="rotate(-90 215.5 125.2)">VDD3P3_RTC</text>
<text x="218" y="125.2" transform="rotate(-90 218 125.2)">XTAL_32K_P</text>
<text x="220.6" y="125.2" transform="rotate(-90 220.6 125.2)">XTAL_32K_N</text>
<text x="223.1" y="125.2" transform="rotate(-90 223.1 125.2)">GPIO17</text>
<text x="225.7" y="125.2" transform="rotate(-90 225.7 125.2)">GPIO18</text>
<text x="228.2" y="125.2" transform="rotate(-90 228.2 125.2)">GPIO19</text>
<text x="230.7" y="125.2" transform="rotate(-90 230.7 125.2)">GPIO20</text>
<text x="233.3" y="125.2" transform="rotate(-90 233.3 125.2)">GPIO21</text>
<text x="235.8" y="125.2" transform="rotate(-90 235.8 125.2)">SPICS1</text>
<text x="253.5" y="125.3">0.1uF</text>
<text x="255.3" y="120.2">C36</text>
<text x="259.9" y="125.3">10V</text>
<text x="266.7" y="125.3">1uF</text>
<text x="267.3" y="120.2">C37</text>
<text x="271.3" y="125.3">10V</text>
<text x="20.2" y="126.8">+3V3</text>
<text x="180.2" y="127.5">+3V3</text>
<text x="45.3" y="137.2" transform="rotate(-90 45.3 137.2)">R5</text>
<text x="49.1" y="137.8" transform="rotate(-90 49.1 137.8)">R33</text>
<text x="52.9" y="137.8" transform="rotate(-90 52.9 137.8)">R14</text>
<text x="56.7" y="137.8" transform="rotate(-90 56.7 137.8)">R31</text>
<text x="119.4" y="133.6">VDD_SPI</text>
<text x="183.5" y="135.5">C31</text>
<text x="257" y="132.3">GND</text>
<text x="264.7" y="132.3">GND</text>
<text x="58" y="141.1" transform="rotate(-90 58 141.1)">NC</text>
<text x="73.2" y="142.6">R32</text>
<text x="125" y="143.5">R24</text>
<text x="153.7" y="143.1">VDD_SPI</text>
<text x="182.9" y="140.6">0.1uF</text>
<text x="189.3" y="140.6">10V</text>
<text x="46.6" y="144.2" transform="rotate(-90 46.6 144.2)">10K</text>
<text x="50.4" y="144.2" transform="rotate(-90 50.4 144.2)">10K</text>
<text x="54.2" y="144.2" transform="rotate(-90 54.2 144.2)">10K</text>
<text x="58" y="146" transform="rotate(-90 58 146)">10K</text>
<text x="71.5" y="144.9">10K</text>
<text x="76.3" y="144.9">NC</text>
<text x="124.1" y="145.5" transform="rotate(-90 124.1 145.5)">10K</text>
<text x="135.2" y="146.9">U12</text>
<text x="180.8" y="148.2">GND</text>
<text x="67.8" y="152">DAT2</text>
<text x="67.8" y="154.5">CD/DAT3/CS</text>
<text x="131.8" y="150.7">~{CS}</text>
<text x="131.8" y="153.3">SO</text>
<text x="131.8" y="155.8">~{WP}</text>
<text x="137.3" y="153.3">~{HOLD}</text>
<text x="138.5" y="155.8">SCK</text>
<text x="138.7" y="150.7">VCC</text>
<text x="67.8" y="157.1">CMD/MOSI</text>
<text x="67.8" y="159.6">VDD</text>
<text x="78.7" y="160.9">U13</text>
<text x="131.8" y="158.3">GND</text>
<text x="140.5" y="158.3">SI</text>
<text x="23.5" y="163.4">C19</text>
<text x="31.1" y="163.4">C17</text>
<text x="67.8" y="162.2">CLX</text>
<text x="67.8" y="164.7">VSS</text>
<text x="67.8" y="167.2">DAT0/MISO</text>
<text x="115.4" y="164.1">GND</text>
<text x="129.2" y="162.2">ZB25VQ128DSJG</text>
<text x="13" y="168.5">10uF</text>
<text x="18.8" y="168.5">10V</text>
<text x="24.6" y="168.5">0.1uF</text>
<text x="31.1" y="168.5">10V</text>
<text x="67.8" y="169.8">DAT1</text>
<text x="69.1" y="172.3">TF-027-H300</text>
<text x="86.9" y="182.5">GND</text>
</g>
<g font-size="1.8" fill="#a90000">
<text x="205.5" y="28" transform="rotate(-90 205.5 28)">2</text>
<text x="210.6" y="28" transform="rotate(-90 210.6 28)">4</text>
<text x="21.5" y="34">S1</text>
<text x="204.4" y="31.5">1</text>
<text x="210.7" y="31.5">3</text>
<text x="21.6" y="41.7">A1</text>
<text x="27.7" y="55.9" transform="rotate(-90 27.7 55.9)">A4</text>
<text x="30.2" y="55.9" transform="rotate(-90 30.2 55.9)">A5</text>
<text x="35.3" y="55.9" transform="rotate(-90 35.3 55.9)">A6</text>
<text x="37.8" y="55.9" transform="rotate(-90 37.8 55.9)">A7</text>
<text x="42.9" y="55.9" transform="rotate(-90 42.9 55.9)">A8</text>
<text x="45.5" y="55.9" transform="rotate(-90 45.5 55.9)">A9</text>
<text x="50.5" y="56.5" transform="rotate(-90 50.5 56.5)">A12</text>
<text x="53.1" y="56.6" transform="rotate(-90 53.1 56.6)">B12</text>
<text x="58.2" y="56" transform="rotate(-90 58.2 56)">B9</text>
<text x="60.7" y="56" transform="rotate(-90 60.7 56)">B8</text>
<text x="68.3" y="56" transform="rotate(-90 68.3 56)">B7</text>
<text x="73.4" y="56" transform="rotate(-90 73.4 56)">B6</text>
<text x="78.5" y="56" transform="rotate(-90 78.5 56)">B5</text>
<text x="81" y="56" transform="rotate(-90 81 56)">B4</text>
<text x="86.1" y="56" transform="rotate(-90 86.1 56)">B1</text>
<text x="199.1" y="75" transform="rotate(-90 199.1 75)">57</text>
<text x="201.7" y="75" transform="rotate(-90 201.7 75)">56</text>
<text x="204.2" y="75" transform="rotate(-90 204.2 75)">55</text>
<text x="206.8" y="75" transform="rotate(-90 206.8 75)">54</text>
<text x="209.3" y="75" transform="rotate(-90 209.3 75)">53</text>
<text x="211.8" y="75" transform="rotate(-90 211.8 75)">52</text>
<text x="214.4" y="75" transform="rotate(-90 214.4 75)">51</text>
<text x="216.9" y="75" transform="rotate(-90 216.9 75)">50</text>
<text x="219.5" y="75" transform="rotate(-90 219.5 75)">49</text>
<text x="222" y="75" transform="rotate(-90 222 75)">48</text>
<text x="224.5" y="75" transform="rotate(-90 224.5 75)">47</text>
<text x="227.1" y="75" transform="rotate(-90 227.1 75)">46</text>
<text x="229.6" y="75" transform="rotate(-90 229.6 75)">45</text>
<text x="232.2" y="75" transform="rotate(-90 232.2 75)">44</text>
<text x="234.7" y="75" transform="rotate(-90 234.7 75)">43</text>
<text x="191.1" y="83.6">1</text>
<text x="243.8" y="83.6">42</text>
<text x="191.1" y="86.1">2</text>
<text x="191.1" y="88.6">3</text>
<text x="243.8" y="88.6">40</text>
<text x="243.8" y="86.1">41</text>
<text x="191.1" y="91.2">4</text>
<text x="191.1" y="93.7">5</text>
<text x="243.8" y="93.7">38</text>
<text x="243.8" y="91.2">39</text>
<text x="191.1" y="96.3">6</text>
<text x="191.1" y="98.8">7</text>
<text x="191.1" y="101.3">8</text>
<text x="243.8" y="101.3">35</text>
<text x="243.8" y="98.8">36</text>
<text x="243.8" y="96.3">37</text>
<text x="190.5" y="106.4">10</text>
<text x="191.1" y="103.9">9</text>
<text x="243.8" y="106.4">33</text>
<text x="243.8" y="103.9">34</text>
<text x="190.5" y="109">11</text>
<text x="190.5" y="111.5">12</text>
<text x="243.8" y="111.5">31</text>
<text x="243.8" y="109">32</text>
<text x="190.5" y="114">13</text>
<text x="190.5" y="116.6">14</text>
<text x="243.8" y="116.6">29</text>
<text x="243.8" y="114">30</text>
<text x="201.7" y="128.3" transform="rotate(-90 201.7 128.3)">15</text>
<text x="204.2" y="128.3" transform="rotate(-90 204.2 128.3)">16</text>
<text x="206.8" y="128.3" transform="rotate(-90 206.8 128.3)">17</text>
<text x="209.3" y="128.3" transform="rotate(-90 209.3 128.3)">18</text>
<text x="211.8" y="128.3" transform="rotate(-90 211.8 128.3)">19</text>
<text x="214.4" y="128.3" transform="rotate(-90 214.4 128.3)">20</text>
<text x="216.9" y="128.3" transform="rotate(-90 216.9 128.3)">21</text>
<text x="219.5" y="128.3" transform="rotate(-90 219.5 128.3)">22</text>
<text x="222" y="128.3" transform="rotate(-90 222 128.3)">23</text>
<text x="224.5" y="128.3" transform="rotate(-90 224.5 128.3)">24</text>
<text x="227.1" y="128.3" transform="rotate(-90 227.1 128.3)">25</text>
<text x="229.6" y="128.3" transform="rotate(-90 229.6 128.3)">26</text>
<text x="232.2" y="128.3" transform="rotate(-90 232.2 128.3)">27</text>
<text x="234.7" y="128.3" transform="rotate(-90 234.7 128.3)">28</text>
<text x="128.8" y="149.6">1</text>
<text x="144.1" y="149.6">8</text>
<text x="65.3" y="150.9">1</text>
<text x="65.3" y="153.4">2</text>
<text x="65.3" y="156">3</text>
<text x="128.8" y="152.1">2</text>
<text x="128.8" y="154.7">3</text>
<text x="144.1" y="154.7">6</text>
<text x="144.1" y="152.1">7</text>
<text x="65.3" y="158.5">4</text>
<text x="65.3" y="161">5</text>
<text x="128.8" y="157.2">4</text>
<text x="144.1" y="157.2">5</text>
<text x="65.3" y="163.6">6</text>
<text x="65.3" y="166.1">7</text>
<text x="65.3" y="168.7">8</text>
<text x="70.9" y="174.7" transform="rotate(-90 70.9 174.7)">9</text>
<text x="77.2" y="175.3" transform="rotate(-90 77.2 175.3)">10</text>
</g>
<g font-size="1.8" fill="#0f0f0f">
<text x="53.3" y="74.6">D+</text>
<text x="53.3" y="78.4">D-</text>
<text x="227" y="157.5" transform="rotate(-90 227 157.5)">D-</text>
<text x="229.5" y="157.5" transform="rotate(-90 229.5 157.5)">D+</text>
</g>
<g font-size="1" fill="#006464">
<text x="128.4" y="76.3">AN9520-245</text>
<text x="133.9" y="77.9">U6</text>
</g>
</svg>
